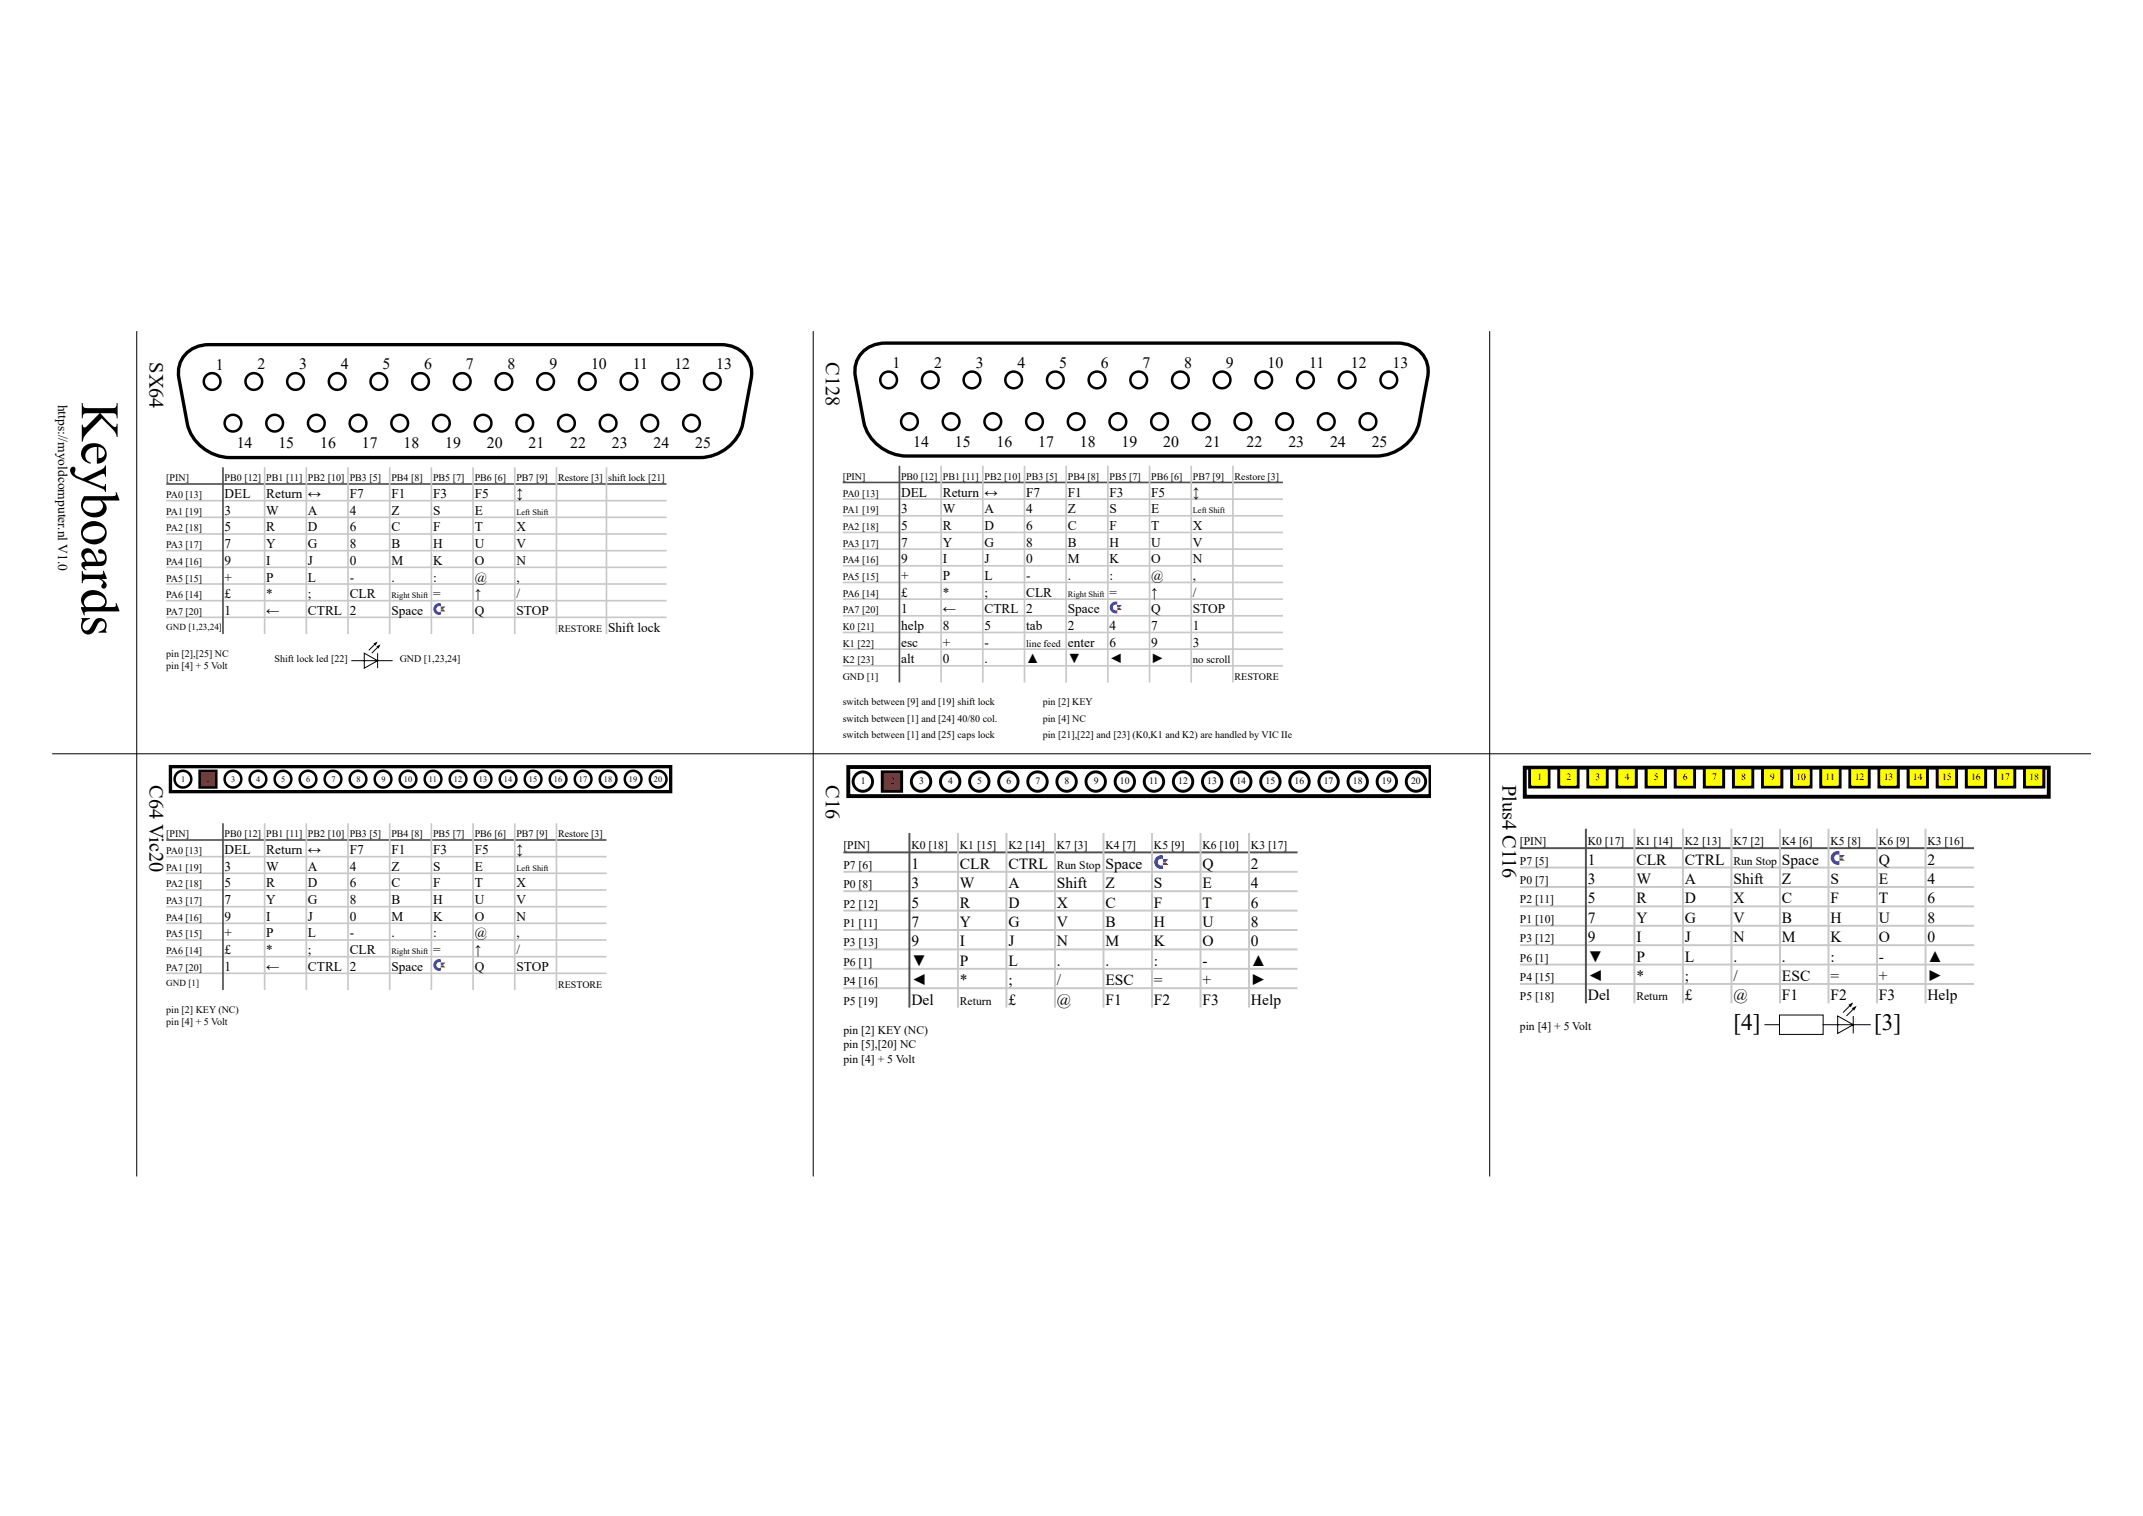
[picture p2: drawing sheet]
<svg xmlns="http://www.w3.org/2000/svg" width="420mm" height="297mm" viewBox="0 0 420 297" stroke-linecap="round" stroke-linejoin="round" font-family="sans-serif">
<path d="M26.8 64.9v165.9M159.5 64.9v165.9M292.1 64.9v165.9" fill="none" stroke="#000" stroke-width=".2"/>
<g fill="#33348e">
<path d="M85.4 118.5l.4-.1 .6-.1v.7a.58 .58 0 0 0-.9 .5 .58 .58 0 0 0 .9 .5v.6a1.16 1.16 0 0 1-1.3-.6 1.16 1.16 0 0 1 .3-1.5z"/>
<path d="M86.4 119h1l-.5 .4h-.5z"/>
</g>
<path d="M86.4 119.5h.5l.5 .4h-1z" fill="#cc2229"/>
<path d="M68.9 129.6h8.1M71.4 128.1l2.6 1.5-2.6 1.5zM73.8 126.1l-1.5 1.4M74 128.1v3M74.4 126.6l-1.5 1.5" fill="none" stroke="#000" stroke-width=".2"/>
<path d="M73.2 126.2l.8-.4-.4 .8zM73.8 126.8l.8-.4-.4 .8z" fill="#000"/>
<path d="M36.6 69.2a6.2 6.2 0 0 1 4.4-1.6h100.4a5.6 5.6 0 0 1 5.9 6.7l-1.7 8.8a8.7 8.7 0 0 1-8.3 6.6h-92.2a8.8 8.8 0 0 1-8.4-6.6l-1.6-8.8a5.4 5.4 0 0 1 1.5-5.1z" fill="none" stroke="#000" stroke-width=".65" stroke-linecap="butt"/>
<g fill="none" stroke="#000" stroke-width=".49">
<circle cx="41.6" cy="74.8" r="1.63"/>
<circle cx="49.8" cy="74.8" r="1.63"/>
<circle cx="57.9" cy="74.8" r="1.63"/>
<circle cx="66.1" cy="74.8" r="1.63"/>
<circle cx="74.3" cy="74.8" r="1.63"/>
<circle cx="82.5" cy="74.8" r="1.63"/>
<circle cx="90.6" cy="74.8" r="1.63"/>
<circle cx="98.8" cy="74.8" r="1.63"/>
<circle cx="107" cy="74.8" r="1.63"/>
<circle cx="115.2" cy="74.8" r="1.63"/>
<circle cx="123.3" cy="74.8" r="1.63"/>
<circle cx="131.5" cy="74.8" r="1.63"/>
<circle cx="139.7" cy="74.8" r="1.63"/>
<circle cx="45.7" cy="83" r="1.63"/>
<circle cx="53.9" cy="83" r="1.63"/>
<circle cx="62" cy="83" r="1.63"/>
<circle cx="70.2" cy="83" r="1.63"/>
<circle cx="78.4" cy="83" r="1.63"/>
<circle cx="86.5" cy="83" r="1.63"/>
<circle cx="94.7" cy="83" r="1.63"/>
<circle cx="102.9" cy="83" r="1.63"/>
<circle cx="111.1" cy="83" r="1.63"/>
<circle cx="119.2" cy="83" r="1.63"/>
<circle cx="127.4" cy="83" r="1.63"/>
<circle cx="135.6" cy="83" r="1.63"/>
</g>
<path d="M32.6 94.9h98.1M43.7 91.7v32.7" fill="none" stroke="#505050" stroke-width=".33"/>
<g fill="none" stroke="#c8c8c8" stroke-width=".33">
<path d="M32.6 98.2h98.1M51.9 91.7v32.7M60.1 91.7v32.7M68.2 91.7v32.7M76.4 91.7v32.7M84.6 91.7v32.7M92.8 91.7v32.7M100.9 91.7v32.7M109.1 91.7v32.7M118.9 91.7v32.7M32.6 101.5h98.1M32.6 104.7h98.1"/>
<path d="M32.6 108h98.1M32.6 111.3h98.1M32.6 114.5h98.1M32.6 117.8h98.1M32.6 121.1h98.1"/>
</g>
<g fill="#33348e">
<path d="M218.1 118.2l.3-.2h.7v.7a.58 .58 0 0 0-.9 .5 .58 .58 0 0 0 .9 .5v.6a1.16 1.16 0 0 1-1.4-.6 1.16 1.16 0 0 1 .4-1.5z"/>
<path d="M219.1 118.7h.9l-.4 .4h-.5z"/>
</g>
<path d="M219.1 119.2h.5l.4 .4h-.9z" fill="#cc2229"/>
<path d="M169.3 68.9a6.2 6.2 0 0 1 4.3-1.6h100.4a5.6 5.6 0 0 1 5.9 6.6l-1.6 8.9a8.7 8.7 0 0 1-8.4 6.6h-92.1a8.8 8.8 0 0 1-8.4-6.6l-1.7-8.9a5.4 5.4 0 0 1 1.6-5z" fill="none" stroke="#000" stroke-width=".65" stroke-linecap="butt"/>
<g fill="none" stroke="#000" stroke-width=".49">
<circle cx="174.2" cy="74.5" r="1.63"/>
<circle cx="182.4" cy="74.5" r="1.63"/>
<circle cx="190.6" cy="74.5" r="1.63"/>
<circle cx="198.8" cy="74.5" r="1.63"/>
<circle cx="206.9" cy="74.5" r="1.63"/>
<circle cx="215.1" cy="74.5" r="1.63"/>
<circle cx="223.3" cy="74.5" r="1.63"/>
<circle cx="231.5" cy="74.5" r="1.63"/>
<circle cx="239.6" cy="74.5" r="1.63"/>
<circle cx="247.8" cy="74.5" r="1.63"/>
<circle cx="256" cy="74.5" r="1.63"/>
<circle cx="264.1" cy="74.5" r="1.63"/>
<circle cx="272.3" cy="74.5" r="1.63"/>
<circle cx="178.3" cy="82.7" r="1.63"/>
<circle cx="186.5" cy="82.7" r="1.63"/>
<circle cx="194.7" cy="82.7" r="1.63"/>
<circle cx="202.8" cy="82.7" r="1.63"/>
<circle cx="211" cy="82.7" r="1.63"/>
<circle cx="219.2" cy="82.7" r="1.63"/>
<circle cx="227.4" cy="82.7" r="1.63"/>
<circle cx="235.5" cy="82.7" r="1.63"/>
<circle cx="243.7" cy="82.7" r="1.63"/>
<circle cx="251.9" cy="82.7" r="1.63"/>
<circle cx="260.1" cy="82.7" r="1.63"/>
<circle cx="268.2" cy="82.7" r="1.63"/>
</g>
<path d="M165.2 94.6h86.4M176.4 91.4v42.5" fill="none" stroke="#505050" stroke-width=".33"/>
<g fill="none" stroke="#c8c8c8" stroke-width=".33">
<path d="M165.2 97.9h86.4M184.5 91.4v42.5M192.7 91.4v42.5M200.9 91.4v42.5M209.1 91.4v42.5M217.2 91.4v42.5M225.4 91.4v42.5M233.6 91.4v42.5M241.8 91.4v42.5M165.2 101.2h86.4M165.2 104.4h86.4M165.2 107.7h86.4"/>
<path d="M165.2 111h86.4M165.2 114.2h86.4M165.2 117.5h86.4M165.2 120.8h86.4M165.2 124.1h86.4M165.2 127.3h86.4M165.2 130.6h86.4"/>
</g>
<path d="M10.2 147.8h399.8" fill="none" stroke="#000" stroke-width=".2"/>
<g fill="#33348e">
<path d="M85.4 188.3l.4-.1h.6v.6a.58 .58 0 0 0-.9 .5 .58 .58 0 0 0 .9 .5v.6a1.16 1.16 0 0 1-1.3-.6 1.16 1.16 0 0 1 .3-1.5z"/>
<path d="M86.4 188.8h1l-.5 .4h-.5z"/>
</g>
<path d="M86.4 189.3h.5l.5 .5h-1z" fill="#cc2229"/>
<path d="M33.4 150.4h98.1v4.9h-98.1z" fill="none" stroke="#000" stroke-width=".65" stroke-linecap="butt"/>
<circle cx="35.9" cy="152.8" r="1.63" fill="none" stroke="#000" stroke-width=".49"/>
<path d="M39.1 151.2h3.3v3.3h-3.3z" fill="#f00"/>
<g fill="none" stroke="#000" stroke-width=".49">
<path d="M39.1 151.2h3.3v3.3h-3.3z"/>
<circle cx="45.7" cy="152.8" r="1.63"/>
<circle cx="50.6" cy="152.8" r="1.63"/>
<circle cx="55.5" cy="152.8" r="1.63"/>
<circle cx="60.4" cy="152.8" r="1.63"/>
<circle cx="65.3" cy="152.8" r="1.63"/>
<circle cx="70.2" cy="152.8" r="1.63"/>
<circle cx="75.1" cy="152.8" r="1.63"/>
<circle cx="80" cy="152.8" r="1.63"/>
<circle cx="84.9" cy="152.8" r="1.63"/>
<circle cx="89.8" cy="152.8" r="1.63"/>
<circle cx="94.7" cy="152.8" r="1.63"/>
<circle cx="99.6" cy="152.8" r="1.63"/>
<circle cx="104.5" cy="152.8" r="1.63"/>
<circle cx="109.4" cy="152.8" r="1.63"/>
<circle cx="114.3" cy="152.8" r="1.63"/>
<circle cx="119.2" cy="152.8" r="1.63"/>
<circle cx="124.1" cy="152.8" r="1.63"/>
<circle cx="129.1" cy="152.8" r="1.63"/>
</g>
<path d="M32.6 164.8h86.3M43.7 161.5v32.7" fill="none" stroke="#505050" stroke-width=".33"/>
<g fill="none" stroke="#c8c8c8" stroke-width=".33">
<path d="M32.6 168h86.3M32.6 171.3h86.3M32.6 174.6h86.3M32.6 177.8h86.3M51.9 161.5v32.7M60.1 161.5v32.7M68.2 161.5v32.7M76.4 161.5v32.7M84.6 161.5v32.7M92.8 161.5v32.7M100.9 161.5v32.7M109.1 161.5v32.7"/>
<path d="M32.6 181.1h86.3M32.6 184.4h86.3M32.6 187.6h86.3M32.6 190.9h86.3"/>
</g>
<g fill="#33348e">
<path d="M226.9 168l.4-.2h.7v.7a.68 .68 0 0 0-1 .6 .68 .68 0 0 0 1 .6v.7a1.35 1.35 0 0 1-1.5-.7 1.35 1.35 0 0 1 .4-1.7z"/>
<path d="M228 168.5h1.1l-.5 .5h-.6z"/>
</g>
<path d="M228 169.2h.6l.5 .5h-1.1z" fill="#cc2229"/>
<path d="M166.3 150.4h114.2v5.8h-114.2z" fill="none" stroke="#000" stroke-width=".76" stroke-linecap="butt"/>
<circle cx="169.2" cy="153.3" r="1.9" fill="none" stroke="#000" stroke-width=".57"/>
<path d="M173 151.4h3.8v3.8h-3.8z" fill="#f00"/>
<g fill="none" stroke="#000" stroke-width=".57">
<path d="M173 151.4h3.8v3.8h-3.8z"/>
<circle cx="180.6" cy="153.3" r="1.9"/>
<circle cx="186.3" cy="153.3" r="1.9"/>
<circle cx="192" cy="153.3" r="1.9"/>
<circle cx="197.7" cy="153.3" r="1.9"/>
<circle cx="203.4" cy="153.3" r="1.9"/>
<circle cx="209.1" cy="153.3" r="1.9"/>
<circle cx="214.9" cy="153.3" r="1.9"/>
<circle cx="220.6" cy="153.3" r="1.9"/>
<circle cx="226.3" cy="153.3" r="1.9"/>
<circle cx="232" cy="153.3" r="1.9"/>
<circle cx="237.7" cy="153.3" r="1.9"/>
<circle cx="243.4" cy="153.3" r="1.9"/>
<circle cx="249.1" cy="153.3" r="1.9"/>
<circle cx="254.8" cy="153.3" r="1.9"/>
<circle cx="260.5" cy="153.3" r="1.9"/>
<circle cx="266.2" cy="153.3" r="1.9"/>
<circle cx="271.9" cy="153.3" r="1.9"/>
<circle cx="277.6" cy="153.3" r="1.9"/>
</g>
<path d="M165.4 167.2h89M178.3 163.4v34.2" fill="none" stroke="#505050" stroke-width=".38"/>
<g fill="none" stroke="#c8c8c8" stroke-width=".38">
<path d="M165.4 171h89M165.4 174.8h89M165.4 178.6h89M187.8 163.4v34.2M197.3 163.4v34.2M206.9 163.4v34.2M216.4 163.4v34.2M225.9 163.4v34.2M235.4 163.4v34.2M244.9 163.4v34.2M165.4 182.4h89M165.4 186.2h89"/>
<path d="M165.4 190h89M165.4 193.8h89"/>
</g>
<g fill="#33348e">
<path d="M359.5 167.2l.4-.2h.8v.7a.68 .68 0 0 0-1.1 .6 .68 .68 0 0 0 1.1 .5v.8a1.35 1.35 0 0 1-1.6-.7 1.35 1.35 0 0 1 .4-1.7z"/>
<path d="M360.7 167.7h1l-.5 .5h-.5z"/>
</g>
<path d="M360.7 168.3h.5l.5 .5h-1z" fill="#cc2229"/>
<path d="M299 150.6h102.7v5.7h-102.7z" fill="none" stroke="#000" stroke-width=".76" stroke-linecap="butt"/>
<path d="M348.9 199.1h8.6v3.8h-8.6zM360.3 199.3l3.1 1.7-3.1 1.7zM363.1 196.9l-1.7 1.7M363.4 199.3v3.4M363.8 197.6l-1.7 1.7M346.1 201h2.8M357.4 201h9.4" fill="none" stroke="#000" stroke-width=".2"/>
<path d="M362.4 197.1l1-.5-.5 1zM363.1 197.8l.9-.5-.4 .9z" fill="#000"/>
<path d="M299.9 150.6h3.8v3.8h-3.8z" fill="#ff0"/>
<path d="M299.9 150.6h3.8v3.8h-3.8z" fill="none" stroke="#000" stroke-width=".57"/>
<path d="M305.6 150.6h3.8v3.8h-3.8z" fill="#ff0"/>
<path d="M305.6 150.6h3.8v3.8h-3.8z" fill="none" stroke="#000" stroke-width=".57"/>
<path d="M311.3 150.6h3.8v3.8h-3.8z" fill="#ff0"/>
<path d="M311.3 150.6h3.8v3.8h-3.8z" fill="none" stroke="#000" stroke-width=".57"/>
<path d="M317.1 150.6h3.8v3.8h-3.8z" fill="#ff0"/>
<path d="M317.1 150.6h3.8v3.8h-3.8z" fill="none" stroke="#000" stroke-width=".57"/>
<path d="M322.8 150.6h3.8v3.8h-3.8z" fill="#ff0"/>
<path d="M322.8 150.6h3.8v3.8h-3.8z" fill="none" stroke="#000" stroke-width=".57"/>
<path d="M328.5 150.6h3.8v3.8h-3.8z" fill="#ff0"/>
<path d="M328.5 150.6h3.8v3.8h-3.8z" fill="none" stroke="#000" stroke-width=".57"/>
<path d="M334.2 150.6h3.8v3.8h-3.8z" fill="#ff0"/>
<path d="M334.2 150.6h3.8v3.8h-3.8z" fill="none" stroke="#000" stroke-width=".57"/>
<path d="M339.9 150.6h3.8v3.8h-3.8z" fill="#ff0"/>
<path d="M339.9 150.6h3.8v3.8h-3.8z" fill="none" stroke="#000" stroke-width=".57"/>
<path d="M345.6 150.6h3.8v3.8h-3.8z" fill="#ff0"/>
<path d="M345.6 150.6h3.8v3.8h-3.8z" fill="none" stroke="#000" stroke-width=".57"/>
<path d="M351.3 150.6h3.8v3.8h-3.8z" fill="#ff0"/>
<path d="M351.3 150.6h3.8v3.8h-3.8z" fill="none" stroke="#000" stroke-width=".57"/>
<path d="M357 150.6h3.8v3.8h-3.8z" fill="#ff0"/>
<path d="M357 150.6h3.8v3.8h-3.8z" fill="none" stroke="#000" stroke-width=".57"/>
<path d="M362.7 150.6h3.8v3.8h-3.8z" fill="#ff0"/>
<path d="M362.7 150.6h3.8v3.8h-3.8z" fill="none" stroke="#000" stroke-width=".57"/>
<path d="M368.4 150.6h3.8v3.8h-3.8z" fill="#ff0"/>
<path d="M368.4 150.6h3.8v3.8h-3.8z" fill="none" stroke="#000" stroke-width=".57"/>
<path d="M374.1 150.6h3.8v3.8h-3.8z" fill="#ff0"/>
<path d="M374.1 150.6h3.8v3.8h-3.8z" fill="none" stroke="#000" stroke-width=".57"/>
<path d="M379.8 150.6h3.8v3.8h-3.8z" fill="#ff0"/>
<path d="M379.8 150.6h3.8v3.8h-3.8z" fill="none" stroke="#000" stroke-width=".57"/>
<path d="M385.5 150.6h3.9v3.8h-3.9z" fill="#ff0"/>
<path d="M385.5 150.6h3.9v3.8h-3.9z" fill="none" stroke="#000" stroke-width=".57"/>
<path d="M391.3 150.6h3.8v3.8h-3.8z" fill="#ff0"/>
<path d="M391.3 150.6h3.8v3.8h-3.8z" fill="none" stroke="#000" stroke-width=".57"/>
<path d="M397 150.6h3.8v3.8h-3.8z" fill="#ff0"/>
<path d="M397 150.6h3.8v3.8h-3.8z" fill="none" stroke="#000" stroke-width=".57"/>
<path d="M298 166.4h89.1M311 162.6v34.2" fill="none" stroke="#505050" stroke-width=".38"/>
<g fill="none" stroke="#c8c8c8" stroke-width=".38">
<path d="M298 170.2h89.1M298 174h89.1M298 177.8h89.1M320.5 162.6v34.2M330 162.6v34.2M339.5 162.6v34.2M349 162.6v34.2M358.5 162.6v34.2M368 162.6v34.2M377.6 162.6v34.2M298 181.6h89.1M298 185.4h89.1"/>
<path d="M298 189.2h89.1M298 193h89.1"/>
</g>
<text font-size="10.6" x="16" y="78.9" transform="rotate(90 16 78.9)">Keyboards</text>
<g font-size="4.6">
<text x="339.9" y="201.9">[4]</text>
<text x="367.5" y="201.9">[3]</text>
</g>
<g font-size="4">
<text x="29.3" y="71.1" transform="rotate(90 29.3 71.1)">SX64</text>
<text x="161.9" y="71.1" transform="rotate(90 161.9 71.1)">C128</text>
<text x="29.3" y="154" transform="rotate(90 29.3 154)">C64 Vic20</text>
<text x="161.9" y="154" transform="rotate(90 161.9 154)">C16</text>
<text x="294.6" y="154" transform="rotate(90 294.6 154)">Plus4 C116</text>
</g>
<g font-size="3.1">
<text x="42.3" y="72.5">1</text>
<text x="50.5" y="72.5">2</text>
<text x="58.7" y="72.4">3</text>
<text x="66.8" y="72.5">4</text>
<text x="75" y="72.4">5</text>
<text x="83.2" y="72.4">6</text>
<text x="91.4" y="72.4">7</text>
<text x="99.5" y="72.4">8</text>
<text x="107.7" y="72.4">9</text>
<text x="115.9" y="72.4">10</text>
<text x="124.1" y="72.4">11</text>
<text x="132.2" y="72.4">12</text>
<text x="140.4" y="72.4">13</text>
<text x="175" y="72.2">1</text>
<text x="183.1" y="72.2">2</text>
<text x="191.3" y="72.1">3</text>
<text x="199.5" y="72.2">4</text>
<text x="207.7" y="72.1">5</text>
<text x="215.8" y="72.1">6</text>
<text x="224" y="72.1">7</text>
<text x="232.2" y="72.1">8</text>
<text x="240.4" y="72.1">9</text>
<text x="248.5" y="72.1">10</text>
<text x="256.7" y="72.1">11</text>
<text x="264.9" y="72.1">12</text>
<text x="273.1" y="72.1">13</text>
<text x="46.4" y="87.9">14</text>
<text x="54.6" y="87.9">15</text>
<text x="62.8" y="87.9">16</text>
<text x="70.9" y="87.9">17</text>
<text x="79.1" y="87.9">18</text>
<text x="87.3" y="87.9">19</text>
<text x="95.5" y="87.9">20</text>
<text x="103.6" y="87.9">21</text>
<text x="111.8" y="87.9">22</text>
<text x="120" y="87.9">23</text>
<text x="128.1" y="87.9">24</text>
<text x="136.3" y="87.9">25</text>
<text x="179.1" y="87.6">14</text>
<text x="187.2" y="87.6">15</text>
<text x="195.4" y="87.6">16</text>
<text x="203.6" y="87.6">17</text>
<text x="211.8" y="87.6">18</text>
<text x="219.9" y="87.6">19</text>
<text x="228.1" y="87.6">20</text>
<text x="236.3" y="87.6">21</text>
<text x="244.4" y="87.6">22</text>
<text x="252.6" y="87.6">23</text>
<text x="260.8" y="87.6">24</text>
<text x="269" y="87.6">25</text>
</g>
<g font-size="3">
<text x="178.7" y="170.4">1</text>
<text x="188.2" y="170.4">CLR</text>
<text x="197.7" y="170.4">CTRL</text>
<text x="216.8" y="170.4">Space</text>
<text x="235.8" y="170.4">Q</text>
<text x="245.3" y="170.4">2</text>
<text x="311.3" y="169.6">1</text>
<text x="311.3" y="173.4">3</text>
<text x="320.9" y="169.6">CLR</text>
<text x="320.9" y="173.4">W</text>
<text x="330.4" y="169.6">CTRL</text>
<text x="330.4" y="173.4">A</text>
<text x="339.9" y="173.4">Shift</text>
<text x="349.4" y="169.6">Space</text>
<text x="349.4" y="173.4">Z</text>
<text x="358.9" y="173.4">S</text>
<text x="368.4" y="169.6">Q</text>
<text x="368.4" y="173.4">E</text>
<text x="377.9" y="169.6">2</text>
<text x="377.9" y="173.4">4</text>
<text x="178.7" y="174.2">3</text>
<text x="178.7" y="178">5</text>
<text x="188.2" y="174.2">W</text>
<text x="188.2" y="178">R</text>
<text x="197.7" y="174.2">A</text>
<text x="197.7" y="178">D</text>
<text x="207.2" y="174.2">Shift</text>
<text x="207.2" y="178">X</text>
<text x="216.8" y="174.2">Z</text>
<text x="216.8" y="178">C</text>
<text x="226.3" y="174.2">S</text>
<text x="226.3" y="178">F</text>
<text x="235.8" y="174.2">E</text>
<text x="235.8" y="178">T</text>
<text x="245.3" y="174.2">4</text>
<text x="245.3" y="178">6</text>
<text x="311.3" y="177.2">5</text>
<text x="320.9" y="177.2">R</text>
<text x="330.4" y="177.2">D</text>
<text x="339.9" y="177.2">X</text>
<text x="349.4" y="177.2">C</text>
<text x="358.9" y="177.2">F</text>
<text x="368.4" y="177.2">T</text>
<text x="377.9" y="177.2">6</text>
<text x="178.7" y="181.8">7</text>
<text x="178.7" y="185.6">9</text>
<text x="188.2" y="181.8">Y</text>
<text x="188.2" y="185.6">I</text>
<text x="197.7" y="181.8">G</text>
<text x="197.7" y="185.6">J</text>
<text x="207.2" y="181.8">V</text>
<text x="207.2" y="185.6">N</text>
<text x="216.8" y="181.8">B</text>
<text x="216.8" y="185.6">M</text>
<text x="226.3" y="181.8">H</text>
<text x="226.3" y="185.6">K</text>
<text x="235.8" y="181.8">U</text>
<text x="235.8" y="185.6">O</text>
<text x="245.3" y="181.8">8</text>
<text x="245.3" y="185.6">0</text>
<text x="311.3" y="181">7</text>
<text x="311.3" y="184.8">9</text>
<text x="320.9" y="181">Y</text>
<text x="320.9" y="184.8">I</text>
<text x="330.4" y="181">G</text>
<text x="330.4" y="184.8">J</text>
<text x="339.9" y="181">V</text>
<text x="339.9" y="184.8">N</text>
<text x="349.4" y="181">B</text>
<text x="349.4" y="184.8">M</text>
<text x="358.9" y="181">H</text>
<text x="358.9" y="184.8">K</text>
<text x="368.4" y="181">U</text>
<text x="368.4" y="184.8">O</text>
<text x="377.9" y="181">8</text>
<text x="377.9" y="184.8">0</text>
<text x="178.7" y="189.4">▼</text>
<text x="188.2" y="189.4">P</text>
<text x="197.7" y="189.4">L</text>
<text x="207.2" y="189.4">.</text>
<text x="216.8" y="189.4">.</text>
<text x="226.3" y="189.4">:</text>
<text x="235.8" y="189.4">-</text>
<text x="245.3" y="189.4">▲</text>
<text x="311.3" y="188.6">▼</text>
<text x="320.9" y="188.6">P</text>
<text x="330.4" y="188.6">L</text>
<text x="339.9" y="188.6">.</text>
<text x="349.4" y="188.6">.</text>
<text x="358.9" y="188.6">:</text>
<text x="368.4" y="188.6">-</text>
<text x="377.9" y="188.6">▲</text>
<text x="178.7" y="193.3">◄</text>
<text x="178.7" y="197.1">Del</text>
<text x="188.2" y="193.3">*</text>
<text x="197.7" y="193.3">;</text>
<text x="197.7" y="197.1">£</text>
<text x="207.2" y="193.3">/</text>
<text x="207.2" y="197.1">@</text>
<text x="216.8" y="193.3">ESC</text>
<text x="216.8" y="197.1">F1</text>
<text x="226.3" y="193.3">=</text>
<text x="226.3" y="197.1">F2</text>
<text x="235.8" y="193.3">+</text>
<text x="235.8" y="197.1">F3</text>
<text x="245.3" y="193.3">►</text>
<text x="245.3" y="197.1">Help</text>
<text x="311.3" y="192.4">◄</text>
<text x="311.3" y="196.2">Del</text>
<text x="320.9" y="192.4">*</text>
<text x="330.4" y="192.4">;</text>
<text x="330.4" y="196.2">£</text>
<text x="339.9" y="192.4">/</text>
<text x="339.9" y="196.2">@</text>
<text x="349.4" y="192.4">ESC</text>
<text x="349.4" y="196.2">F1</text>
<text x="358.9" y="192.4">=</text>
<text x="358.9" y="196.2">F2</text>
<text x="368.4" y="192.4">+</text>
<text x="368.4" y="196.2">F3</text>
<text x="377.9" y="192.4">►</text>
<text x="377.9" y="196.2">Help</text>
</g>
<text font-size="2.7" x="11.4" y="79.4" transform="rotate(90 11.4 79.4)">https://myoldcomputer.nl V1.0</text>
<g font-size="2.6">
<text x="44" y="97.7">DEL</text>
<text x="44" y="101">3</text>
<text x="52.2" y="97.7">Return</text>
<text x="52.2" y="101">W</text>
<text x="60.4" y="97.7">↔</text>
<text x="60.4" y="101">A</text>
<text x="68.6" y="97.7">F7</text>
<text x="68.6" y="101">4</text>
<text x="76.7" y="97.7">F1</text>
<text x="76.7" y="101">Z</text>
<text x="84.9" y="97.7">F3</text>
<text x="84.9" y="101">S</text>
<text x="93.1" y="97.7">F5</text>
<text x="93.1" y="101">E</text>
<text x="101.3" y="97.7">↕</text>
<text x="176.7" y="97.4">DEL</text>
<text x="176.7" y="100.7">3</text>
<text x="184.9" y="97.4">Return</text>
<text x="184.9" y="100.7">W</text>
<text x="193" y="97.4">↔</text>
<text x="193" y="100.7">A</text>
<text x="201.2" y="97.4">F7</text>
<text x="201.2" y="100.7">4</text>
<text x="209.4" y="97.4">F1</text>
<text x="209.4" y="100.7">Z</text>
<text x="217.6" y="97.4">F3</text>
<text x="217.6" y="100.7">S</text>
<text x="225.7" y="97.4">F5</text>
<text x="225.7" y="100.7">E</text>
<text x="233.9" y="97.4">↕</text>
<text x="44" y="104.2">5</text>
<text x="44" y="107.5">7</text>
<text x="52.2" y="104.2">R</text>
<text x="52.2" y="107.5">Y</text>
<text x="60.4" y="104.2">D</text>
<text x="60.4" y="107.5">G</text>
<text x="68.6" y="104.2">6</text>
<text x="68.6" y="107.5">8</text>
<text x="76.7" y="104.2">C</text>
<text x="76.7" y="107.5">B</text>
<text x="84.9" y="104.2">F</text>
<text x="84.9" y="107.5">H</text>
<text x="93.1" y="104.2">T</text>
<text x="93.1" y="107.5">U</text>
<text x="101.3" y="104.2">X</text>
<text x="101.3" y="107.5">V</text>
<text x="176.7" y="103.9">5</text>
<text x="176.7" y="107.2">7</text>
<text x="184.9" y="103.9">R</text>
<text x="184.9" y="107.2">Y</text>
<text x="193" y="103.9">D</text>
<text x="193" y="107.2">G</text>
<text x="201.2" y="103.9">6</text>
<text x="201.2" y="107.2">8</text>
<text x="209.4" y="103.9">C</text>
<text x="209.4" y="107.2">B</text>
<text x="217.6" y="103.9">F</text>
<text x="217.6" y="107.2">H</text>
<text x="225.7" y="103.9">T</text>
<text x="225.7" y="107.2">U</text>
<text x="233.9" y="103.9">X</text>
<text x="233.9" y="107.2">V</text>
<text x="44" y="110.8">9</text>
<text x="52.2" y="110.8">I</text>
<text x="60.4" y="110.8">J</text>
<text x="68.6" y="110.8">0</text>
<text x="76.7" y="110.8">M</text>
<text x="84.9" y="110.8">K</text>
<text x="93.1" y="110.8">O</text>
<text x="101.3" y="110.8">N</text>
<text x="176.7" y="110.5">9</text>
<text x="176.7" y="113.8">+</text>
<text x="184.9" y="110.5">I</text>
<text x="184.9" y="113.8">P</text>
<text x="193" y="110.5">J</text>
<text x="193" y="113.8">L</text>
<text x="201.2" y="110.5">0</text>
<text x="201.2" y="113.8">-</text>
<text x="209.4" y="110.5">M</text>
<text x="209.4" y="113.8">.</text>
<text x="217.6" y="110.5">K</text>
<text x="217.6" y="113.8">:</text>
<text x="225.7" y="110.5">O</text>
<text x="225.7" y="113.8">@</text>
<text x="233.9" y="110.5">N</text>
<text x="233.9" y="113.8">,</text>
<text x="44" y="114.1">+</text>
<text x="44" y="117.3">£</text>
<text x="52.2" y="114.1">P</text>
<text x="52.2" y="117.3">*</text>
<text x="60.4" y="114.1">L</text>
<text x="60.4" y="117.3">;</text>
<text x="68.6" y="114.1">-</text>
<text x="68.6" y="117.3">CLR</text>
<text x="76.7" y="114.1">.</text>
<text x="84.9" y="114.1">:</text>
<text x="84.9" y="117.3">=</text>
<text x="93.1" y="114.1">@</text>
<text x="93.1" y="117.3">↑</text>
<text x="101.3" y="114.1">,</text>
<text x="101.3" y="117.3">/</text>
<text x="176.7" y="117">£</text>
<text x="184.9" y="117">*</text>
<text x="193" y="117">;</text>
<text x="201.2" y="117">CLR</text>
<text x="217.6" y="117">=</text>
<text x="225.7" y="117">↑</text>
<text x="233.9" y="117">/</text>
<text x="44" y="120.6">1</text>
<text x="52.2" y="120.6">←</text>
<text x="60.4" y="120.6">CTRL</text>
<text x="68.6" y="120.6">2</text>
<text x="76.7" y="120.6">Space</text>
<text x="93.1" y="120.6">Q</text>
<text x="101.3" y="120.6">STOP</text>
<text x="119.2" y="123.9">Shift lock</text>
<text x="176.7" y="120.3">1</text>
<text x="176.7" y="123.6">help</text>
<text x="184.9" y="120.3">←</text>
<text x="184.9" y="123.6">8</text>
<text x="193" y="120.3">CTRL</text>
<text x="193" y="123.6">5</text>
<text x="201.2" y="120.3">2</text>
<text x="201.2" y="123.6">tab</text>
<text x="209.4" y="120.3">Space</text>
<text x="209.4" y="123.6">2</text>
<text x="217.6" y="123.6">4</text>
<text x="225.7" y="120.3">Q</text>
<text x="225.7" y="123.6">7</text>
<text x="233.9" y="120.3">STOP</text>
<text x="233.9" y="123.6">1</text>
<text x="176.7" y="126.8">esc</text>
<text x="176.7" y="130.1">alt</text>
<text x="184.9" y="126.8">+</text>
<text x="184.9" y="130.1">0</text>
<text x="193" y="126.8">-</text>
<text x="193" y="130.1">.</text>
<text x="201.2" y="130.1">▲</text>
<text x="209.4" y="126.8">enter</text>
<text x="209.4" y="130.1">▼</text>
<text x="217.6" y="126.8">6</text>
<text x="217.6" y="130.1">◄</text>
<text x="225.7" y="126.8">9</text>
<text x="225.7" y="130.1">►</text>
<text x="233.9" y="126.8">3</text>
<text x="44" y="167.5">DEL</text>
<text x="52.2" y="167.5">Return</text>
<text x="60.4" y="167.5">↔</text>
<text x="68.6" y="167.5">F7</text>
<text x="76.7" y="167.5">F1</text>
<text x="84.9" y="167.5">F3</text>
<text x="93.1" y="167.5">F5</text>
<text x="101.3" y="167.5">↕</text>
<text x="44" y="170.8">3</text>
<text x="52.2" y="170.8">W</text>
<text x="60.4" y="170.8">A</text>
<text x="68.6" y="170.8">4</text>
<text x="76.7" y="170.8">Z</text>
<text x="84.9" y="170.8">S</text>
<text x="93.1" y="170.8">E</text>
<text x="44" y="174.1">5</text>
<text x="44" y="177.3">7</text>
<text x="52.2" y="174.1">R</text>
<text x="52.2" y="177.3">Y</text>
<text x="60.4" y="174.1">D</text>
<text x="60.4" y="177.3">G</text>
<text x="68.6" y="174.1">6</text>
<text x="68.6" y="177.3">8</text>
<text x="76.7" y="174.1">C</text>
<text x="76.7" y="177.3">B</text>
<text x="84.9" y="174.1">F</text>
<text x="84.9" y="177.3">H</text>
<text x="93.1" y="174.1">T</text>
<text x="93.1" y="177.3">U</text>
<text x="101.3" y="174.1">X</text>
<text x="101.3" y="177.3">V</text>
<text x="44" y="180.6">9</text>
<text x="44" y="183.9">+</text>
<text x="52.2" y="180.6">I</text>
<text x="52.2" y="183.9">P</text>
<text x="60.4" y="180.6">J</text>
<text x="60.4" y="183.9">L</text>
<text x="68.6" y="180.6">0</text>
<text x="68.6" y="183.9">-</text>
<text x="76.7" y="180.6">M</text>
<text x="76.7" y="183.9">.</text>
<text x="84.9" y="180.6">K</text>
<text x="84.9" y="183.9">:</text>
<text x="93.1" y="180.6">O</text>
<text x="93.1" y="183.9">@</text>
<text x="101.3" y="180.6">N</text>
<text x="101.3" y="183.9">,</text>
<text x="44" y="187.2">£</text>
<text x="44" y="190.4">1</text>
<text x="52.2" y="187.2">*</text>
<text x="52.2" y="190.4">←</text>
<text x="60.4" y="187.2">;</text>
<text x="60.4" y="190.4">CTRL</text>
<text x="68.6" y="187.2">CLR</text>
<text x="68.6" y="190.4">2</text>
<text x="76.7" y="190.4">Space</text>
<text x="84.9" y="187.2">=</text>
<text x="93.1" y="187.2">↑</text>
<text x="93.1" y="190.4">Q</text>
<text x="101.3" y="187.2">/</text>
<text x="101.3" y="190.4">STOP</text>
</g>
<g font-size="2.3">
<text x="165.4" y="166.6">[PIN]</text>
<text x="178.7" y="166.6">K0 [18]</text>
<text x="188.2" y="166.6">K1 [15]</text>
<text x="197.7" y="166.6">K2 [14]</text>
<text x="207.2" y="166.6">K7 [3]</text>
<text x="216.8" y="166.6">K4 [7]</text>
<text x="226.3" y="166.6">K5 [9]</text>
<text x="235.8" y="166.6">K6 [10]</text>
<text x="245.3" y="166.6">K3 [17]</text>
<text x="298" y="165.8">[PIN]</text>
<text x="311.3" y="165.8">K0 [17]</text>
<text x="320.9" y="165.8">K1 [14]</text>
<text x="330.4" y="165.8">K2 [13]</text>
<text x="339.9" y="165.8">K7 [2]</text>
<text x="349.4" y="165.8">K4 [6]</text>
<text x="358.9" y="165.8">K5 [8]</text>
<text x="368.4" y="165.8">K6 [9]</text>
<text x="377.9" y="165.8">K3 [16]</text>
<text x="165.4" y="170.4">P7 [6]</text>
<text x="207.2" y="170.4">Run Stop</text>
<text x="298" y="169.6">P7 [5]</text>
<text x="298" y="173.4">P0 [7]</text>
<text x="339.9" y="169.6">Run Stop</text>
<text x="165.4" y="174.2">P0 [8]</text>
<text x="165.4" y="178">P2 [12]</text>
<text x="298" y="177.2">P2 [11]</text>
<text x="165.4" y="181.8">P1 [11]</text>
<text x="165.4" y="185.6">P3 [13]</text>
<text x="298" y="181">P1 [10]</text>
<text x="298" y="184.8">P3 [12]</text>
<text x="165.4" y="189.4">P6 [1]</text>
<text x="298" y="188.6">P6 [1]</text>
<text x="165.4" y="193.3">P4 [16]</text>
<text x="165.4" y="197.1">P5 [19]</text>
<text x="188.2" y="197.1">Return</text>
<text x="298" y="192.4">P4 [15]</text>
<text x="298" y="196.2">P5 [18]</text>
<text x="320.9" y="196.2">Return</text>
<text x="165.4" y="202.8">pin [2] KEY (NC)</text>
<text x="298" y="201.9">pin [4] + 5 Volt</text>
<text x="165.4" y="205.6">pin [5],[20] NC</text>
<text x="165.4" y="208.5">pin [4] + 5 Volt</text>
</g>
<text font-size="2.1" x="233.9" y="130.1">no scroll</text>
<g font-size="2">
<text x="32.6" y="94.4">[PIN]</text>
<text x="44" y="94.4">PB0 [12]</text>
<text x="52.2" y="94.4">PB1 [11]</text>
<text x="60.4" y="94.4">PB2 [10]</text>
<text x="68.6" y="94.4">PB3 [5]</text>
<text x="76.7" y="94.4">PB4 [8]</text>
<text x="84.9" y="94.4">PB5 [7]</text>
<text x="93.1" y="94.4">PB6 [6]</text>
<text x="101.3" y="94.4">PB7 [9]</text>
<text x="109.4" y="94.4">Restore [3]</text>
<text x="119.2" y="94.4">shift lock [21]</text>
<text x="165.2" y="94.1">[PIN]</text>
<text x="176.7" y="94.1">PB0 [12]</text>
<text x="184.9" y="94.1">PB1 [11]</text>
<text x="193" y="94.1">PB2 [10]</text>
<text x="201.2" y="94.1">PB3 [5]</text>
<text x="209.4" y="94.1">PB4 [8]</text>
<text x="217.6" y="94.1">PB5 [7]</text>
<text x="225.7" y="94.1">PB6 [6]</text>
<text x="233.9" y="94.1">PB7 [9]</text>
<text x="242.1" y="94.1">Restore [3]</text>
<text x="32.6" y="97.7">PA0 [13]</text>
<text x="32.6" y="101">PA1 [19]</text>
<text x="165.2" y="97.4">PA0 [13]</text>
<text x="165.2" y="100.7">PA1 [19]</text>
<text x="32.6" y="104.2">PA2 [18]</text>
<text x="32.6" y="107.5">PA3 [17]</text>
<text x="165.2" y="103.9">PA2 [18]</text>
<text x="165.2" y="107.2">PA3 [17]</text>
<text x="32.6" y="110.8">PA4 [16]</text>
<text x="165.2" y="110.5">PA4 [16]</text>
<text x="165.2" y="113.8">PA5 [15]</text>
<text x="32.6" y="114.1">PA5 [15]</text>
<text x="32.6" y="117.3">PA6 [14]</text>
<text x="165.2" y="117">PA6 [14]</text>
<text x="32.6" y="120.6">PA7 [20]</text>
<text x="109.4" y="123.9">RESTORE</text>
<text x="165.2" y="120.3">PA7 [20]</text>
<text x="165.2" y="123.6">K0 [21]</text>
<text x="32.6" y="128.8">pin [2],[25] NC</text>
<text x="32.6" y="131.2">pin [4] + 5 Volt</text>
<text x="53.9" y="129.9">Shift lock led [22]</text>
<text x="78.4" y="129.9">GND [1,23,24]</text>
<text x="165.2" y="126.8">K1 [22]</text>
<text x="165.2" y="130.1">K2 [23]</text>
<text x="201.2" y="126.8">line feed</text>
<text x="165.2" y="133.4">GND [1]</text>
<text x="242.1" y="133.4">RESTORE</text>
<text x="165.2" y="138.3">switch between [9] and [19] shift lock</text>
<text x="165.2" y="141.5">switch between [1] and [24] 40/80 col.</text>
<text x="204.5" y="138.3">pin [2] KEY</text>
<text x="204.5" y="141.5">pin [4] NC</text>
<text x="165.2" y="144.8">switch between [1] and [25] caps lock</text>
<text x="204.5" y="144.8">pin [21],[22] and [23] (K0,K1 and K2) are handled by VIC IIe</text>
<text x="32.6" y="164.3">[PIN]</text>
<text x="32.6" y="167.5">PA0 [13]</text>
<text x="44" y="164.3">PB0 [12]</text>
<text x="52.2" y="164.3">PB1 [11]</text>
<text x="60.4" y="164.3">PB2 [10]</text>
<text x="68.6" y="164.3">PB3 [5]</text>
<text x="76.7" y="164.3">PB4 [8]</text>
<text x="84.9" y="164.3">PB5 [7]</text>
<text x="93.1" y="164.3">PB6 [6]</text>
<text x="101.3" y="164.3">PB7 [9]</text>
<text x="109.4" y="164.3">Restore [3]</text>
<text x="32.6" y="170.8">PA1 [19]</text>
<text x="32.6" y="174.1">PA2 [18]</text>
<text x="32.6" y="177.3">PA3 [17]</text>
<text x="32.6" y="180.6">PA4 [16]</text>
<text x="32.6" y="183.9">PA5 [15]</text>
<text x="32.6" y="187.2">PA6 [14]</text>
<text x="32.6" y="190.4">PA7 [20]</text>
<text x="109.4" y="193.7">RESTORE</text>
<text x="32.6" y="198.6">pin [2] KEY (NC)</text>
<text x="32.6" y="201">pin [4] + 5 Volt</text>
</g>
<g font-size="1.9">
<text x="168.8" y="153.9">1</text>
<text x="174.5" y="153.9">2</text>
<text x="180.2" y="153.9">3</text>
<text x="185.9" y="153.9">4</text>
<text x="191.6" y="153.9">5</text>
<text x="197.3" y="153.9">6</text>
<text x="203.1" y="153.9">7</text>
<text x="208.8" y="153.9">8</text>
<text x="214.5" y="153.9">9</text>
<text x="219.6" y="153.9">10</text>
<text x="225.3" y="153.9">11</text>
<text x="231" y="153.9">12</text>
<text x="236.7" y="153.9">13</text>
<text x="242.4" y="153.9">14</text>
<text x="248.1" y="153.9">15</text>
<text x="253.9" y="153.9">16</text>
<text x="259.6" y="153.9">17</text>
<text x="265.3" y="153.9">18</text>
<text x="271" y="153.9">19</text>
<text x="276.7" y="153.9">20</text>
<text x="301.4" y="153">1</text>
<text x="307.2" y="153">2</text>
<text x="312.9" y="153">3</text>
<text x="318.6" y="153">4</text>
<text x="324.3" y="153">5</text>
<text x="330" y="153">6</text>
<text x="335.7" y="153">7</text>
<text x="341.4" y="153">8</text>
<text x="347.1" y="153">9</text>
<text x="352.2" y="153">10</text>
<text x="358" y="153">11</text>
<text x="363.7" y="153">12</text>
<text x="369.4" y="153">13</text>
<text x="375.1" y="153">14</text>
<text x="380.8" y="153">15</text>
<text x="386.5" y="153">16</text>
<text x="392.2" y="153">17</text>
<text x="397.9" y="153">18</text>
</g>
<g font-size="1.8">
<text x="32.6" y="123.5">GND [1,23,24]</text>
<text x="32.6" y="193.4">GND [1]</text>
</g>
<g font-size="1.6">
<text x="101.3" y="101">Left Shift</text>
<text x="233.9" y="100.7">Left Shift</text>
<text x="76.7" y="117.3">Right Shift</text>
<text x="209.4" y="117">Right Shift</text>
<text x="35.5" y="153.3">1</text>
<text x="40.4" y="153.3">2</text>
<text x="45.4" y="153.3">3</text>
<text x="50.3" y="153.3">4</text>
<text x="55.2" y="153.3">5</text>
<text x="60.1" y="153.3">6</text>
<text x="65" y="153.3">7</text>
<text x="69.9" y="153.3">8</text>
<text x="74.8" y="153.3">9</text>
<text x="79.2" y="153.3">10</text>
<text x="84.1" y="153.3">11</text>
<text x="89" y="153.3">12</text>
<text x="93.9" y="153.3">13</text>
<text x="98.8" y="153.3">14</text>
<text x="103.7" y="153.3">15</text>
<text x="108.6" y="153.3">16</text>
<text x="113.5" y="153.3">17</text>
<text x="118.4" y="153.3">18</text>
<text x="123.3" y="153.3">19</text>
<text x="128.2" y="153.3">20</text>
<text x="101.3" y="170.8">Left Shift</text>
<text x="76.7" y="187.2">Right Shift</text>
</g>
</svg>
